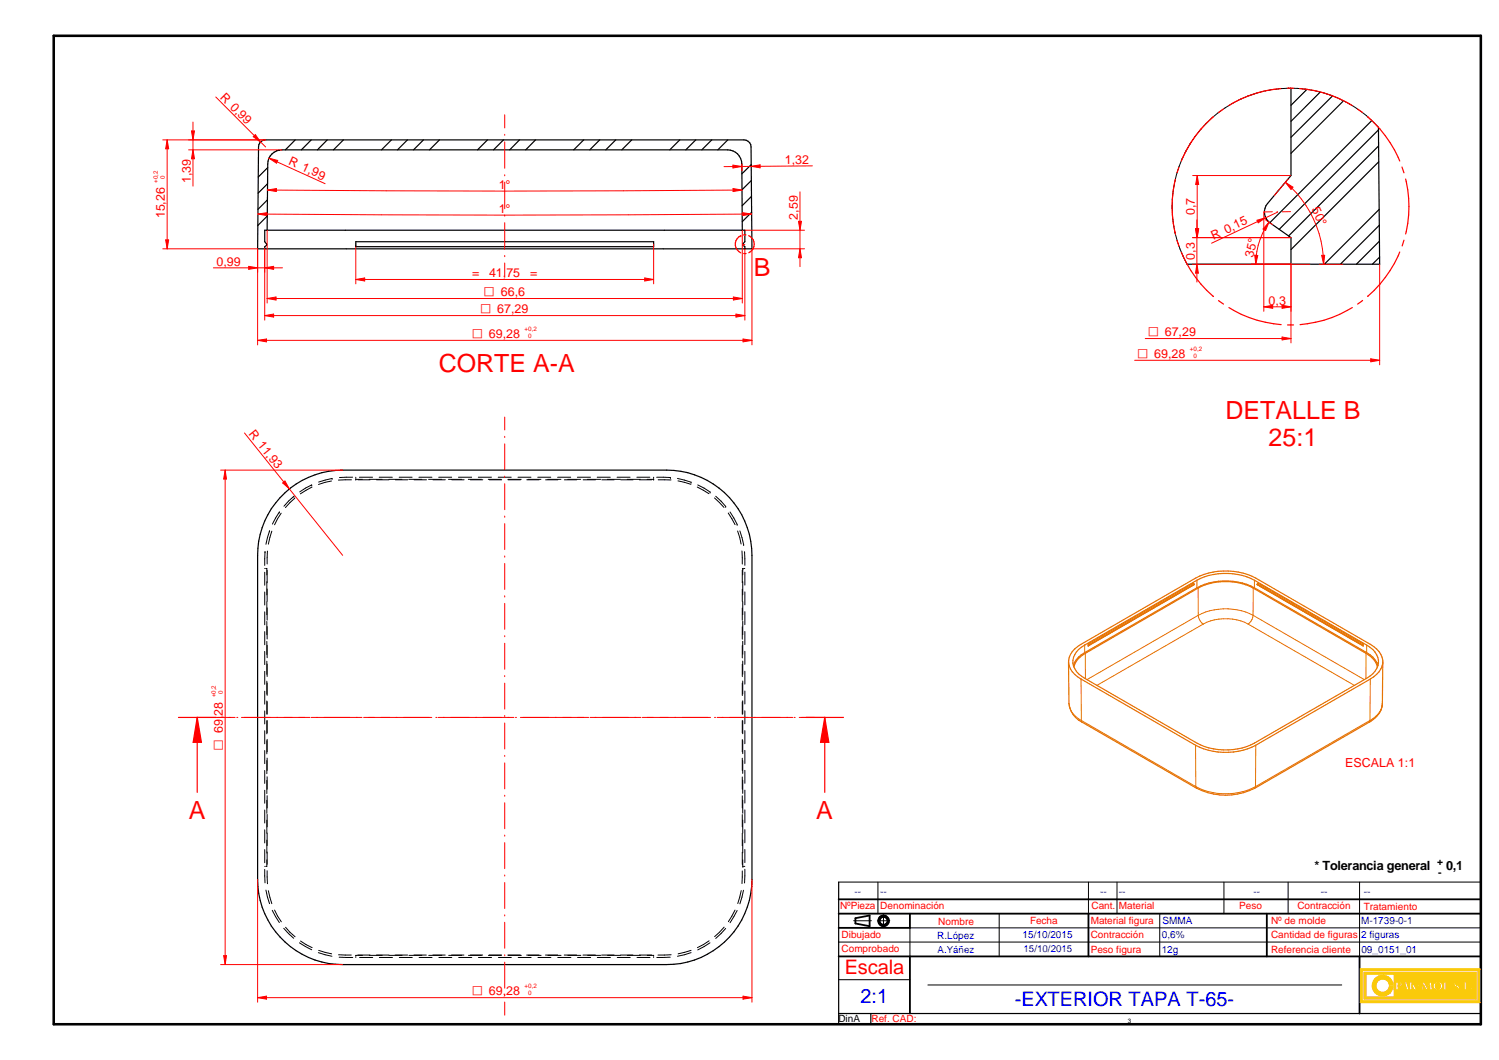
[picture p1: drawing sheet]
<svg xmlns="http://www.w3.org/2000/svg" width="420mm" height="297mm" viewBox="0 0 420 297" stroke-linecap="round" stroke-linejoin="round" font-family="sans-serif">
<path d="M15.1 10h400v277h-400z" fill="none" stroke="#000" stroke-width=".72"/>
<g fill="none" stroke="#000" stroke-width=".51">
<path d="M235.1 252h180M235.1 256h180M239.8 257.3v1.5M243.7 256.5v3M355.1 256v12M235.1 268h180M235.1 260h19.9M381.1 268v16"/>
<circle cx="247.7" cy="258" r="1.51"/>
<circle cx="247.7" cy="258.1" r="1.12"/>
</g>
<path d="M235.1 247.2v39.8h180v-39.8M235.1 284h180M244.1 284v3" fill="none" stroke="#000" stroke-width=".34"/>
<g fill="none" stroke="#000" stroke-width=".28">
<path d="M239.3 258h5M245.9 258h3.5M246.1 247.2v8.8M247.6 256.3v3.5M280.1 256v12M313.1 247.2v8.8M325.1 256v12M343.1 247.2v8.8M361 247.2v8.8M381.1 247.2v20.8M235.1 274.5h19.9M235.1 264h180"/>
<path d="M255 260v8M260.1 276h116"/>
</g>
<g fill="#faca0a">
<path d="M381.3 271.5v9.5h33.5v-9.5zM381.8 272h32.5v8.5h-32.5z" fill-rule="evenodd"/>
<path d="M382.3 272.5v7.5h31.5v-7.5zM409.2 277.1a.3 .3 0 0 1 .6 0 .3 .3 0 0 1-.6 0zM410.4 275.2h.6v2h.9v.2h-1.5zM412.1 277.1a.3 .3 0 0 1 .6 0 .3 .3 0 0 1-.6 0zM382.9 273h7.9v6.4h-7.9zM391.2 275.2h1.3a.67 .67 0 0 1 .5 .8 .67 .67 0 0 1-.8 .5h-.3v.9h-.7zM393.7 275.2h.6l.6 2.2h-.7l-.1-.5h-.7l-.1 .5h-.2zM395.1 275.2h.7v.9l.7-.9h.3l-.5 .6 .8 1.6h-.7l-.6-1v1h-.7zM397.2 276.1h.8v.3h-.8zM398.9 275.2h.3l.8 1.4 .8-1.4h.4l.3 2.2h-.7l-.1-1.4-.7 1.4h-.3l-.7-1.3-.1 1.3h-.5zM402 275.5a1.32 1.32 0 0 1 1.8-.2 1.32 1.32 0 0 1 .3 1.8 1.32 1.32 0 0 1-1.8 .2 1.32 1.32 0 0 1-.3-1.8zM404.7 275.2h.6v2h.9v.2h-1.5zM407.6 275.4a.77 .77 0 0 1 .8-.3 .77 .77 0 0 1 .6 .7h-.3a.4 .4 0 0 0-.3-.5 .4 .4 0 0 0-.5 .4l.4 .2a.79 .79 0 0 1 .7 .8 .79 .79 0 0 1-.8 .8 .79 .79 0 0 1-.8-.9h.3v.4l.5 .2 .4-.3-.2-.2a.95 .95 0 0 1-.8-1.3z" fill-rule="evenodd"/>
</g>
<path d="M391.2 275.2h1.3a.63 .63 0 0 1 .6 .5 .63 .63 0 0 1-.5 .7l-.7 .1v.9h-.7zM393.7 275.2h.6l.6 2.2h-.7l-.1-.5h-.7l-.1 .5h-.2zM395.1 275.2h.7v.9l.7-.9h.3l-.5 .6 .8 1.6h-.7l-.6-1v1h-.7zM398.9 275.2h.3l.8 1.4 .8-1.4h.4l.3 2.2h-.7l-.1-1.4-.7 1.4h-.3l-.7-1.3-.1 1.3h-.5zM402 275.5a1.32 1.32 0 0 1 1.8-.2 1.32 1.32 0 0 1 .3 1.8 1.32 1.32 0 0 1-1.8 .2 1.32 1.32 0 0 1-.3-1.8zM408.2 275.1l-.5 .2-.2 .5" fill="none" stroke="#faca0a" stroke-width=".34"/>
<circle cx="408.3" cy="275.1" r=".17" fill="#faca0a"/>
<path d="M408.3 275.1l.5 .2 .2 .4" fill="none" stroke="#faca0a" stroke-width=".34"/>
<circle cx="409" cy="275.8" r=".17" fill="#faca0a"/>
<path d="M409 275.8h-.3a.4 .4 0 0 0-.3-.5 .4 .4 0 0 0-.5 .4l.4 .2" fill="none" stroke="#faca0a" stroke-width=".34"/>
<circle cx="408.3" cy="275.9" r=".17" fill="#faca0a"/>
<path d="M408.3 275.9a.74 .74 0 0 1 .7 .5 .74 .74 0 0 1-.2 .8" fill="none" stroke="#faca0a" stroke-width=".34"/>
<circle cx="408.8" cy="277.2" r=".17" fill="#faca0a"/>
<path d="M407.7 276.8v-.2h-.3a.82 .82 0 0 0 .5 .8 .82 .82 0 0 0 .9-.2" fill="none" stroke="#faca0a" stroke-width=".34"/>
<circle cx="407.7" cy="276.8" r=".17" fill="#faca0a"/>
<path d="M407.7 276.8l.1 .3 .4 .1" fill="none" stroke="#faca0a" stroke-width=".34"/>
<circle cx="408.2" cy="277.2" r=".17" fill="#faca0a"/>
<path d="M408.6 276.9l-.4 .3" fill="none" stroke="#faca0a" stroke-width=".34"/>
<circle cx="408.6" cy="276.9" r=".17" fill="#faca0a"/>
<path d="M407.5 275.8a1.27 1.27 0 0 0 1 1l.1 .1" fill="none" stroke="#faca0a" stroke-width=".34"/>
<path d="M385.3 274.3a2.93 2.93 0 0 1 3.2-.8 2.93 2.93 0 0 1 2 2.6h-1a1.91 1.91 0 0 0-2.9-1.5 1.91 1.91 0 0 0 0 3.2 1.91 1.91 0 0 0 2.9-1.4h1a2.91 2.91 0 0 1-4 2.5 2.91 2.91 0 0 1-1.2-4.6z" fill-rule="evenodd" fill="#faca0a"/>
<path d="M385.3 274.3a2.93 2.93 0 0 1 3.2-.8 2.93 2.93 0 0 1 2 2.6h-1a1.91 1.91 0 0 0-2.9-1.5 1.91 1.91 0 0 0 0 3.2 1.91 1.91 0 0 0 2.9-1.4h1a2.91 2.91 0 0 1-4 2.5 2.91 2.91 0 0 1-1.2-4.6z" fill="none" stroke="#faca0a" stroke-width=".34"/>
<path d="M391.9 275.4a.45 .45 0 0 1 .5 .4 .45 .45 0 0 1-.5 .5z" fill-rule="evenodd" fill="#faca0a"/>
<path d="M391.9 275.4l.4 .1 .1 .3-.1 .3-.3 .2z" fill="none" stroke="#faca0a" stroke-width=".34"/>
<path d="M393.8 275.7l.3 1h-.6z" fill="#faca0a"/>
<path d="M393.8 275.7l.3 1h-.6z" fill="none" stroke="#faca0a" stroke-width=".34"/>
<path d="M402.7 275.4a.91 .91 0 0 1 1 .9 .91 .91 0 0 1-.8 .9 1.09 1.09 0 0 1-.2-1.8z" fill-rule="evenodd" fill="#faca0a"/>
<g fill="none" stroke="#faca0a" stroke-width=".34">
<path d="M381.3 271.5h33.5v9.5h-33.5zM381.8 272h32.5v8.5h-32.5zM382.3 272.5h31.5v7.5h-31.5zM382.9 273h7.9v6.4h-7.9zM397.2 276.1h.8v.3h-.8zM402.7 275.4a.91 .91 0 0 1 1 .9 .91 .91 0 0 1-.8 .9 1.09 1.09 0 0 1-.2-1.8zM404.7 275.2h.6v2h.9v.2h-1.5zM410.4 275.2h.6v2h.9v.2h-1.5z"/>
<circle cx="409.5" cy="277.1" r=".3"/>
<circle cx="412.5" cy="277.1" r=".3"/>
</g>
<g fill="none" stroke="#000" stroke-width=".28">
<path d="M82.4 139.1h.1M82.4 139.1l-2.8 2.8M82.7 139.6l-2.7 2.6M87.4 135.9h.1M87.4 135.9l-3.4 1.9M87.4 136.5l-3.2 1.9M92.9 134.8l-3.6 1M93.1 134.1h.1M93.1 134.1l-3.8 1M98.5 134.5h-3.6M98.8 133.7l-3.6 .1M99.7 134.3h.1"/>
<path d="M99.7 133.7v.2M99.7 134.1v.2M99.7 134.3h1.8M100.3 134.5h3.4M100.7 133.7h3.7M103.5 134.3h3.6M105.6 134.5h3.4M106.3 133.7h3.7M109 134.3h3.7M110.8 134.5h3.5M111.9 133.7h3.6M114.6 134.3h3.6"/>
<path d="M116.1 134.5h3.4M117.4 133.7h3.7M120.1 134.3h3.7M121.4 134.5h3.4M123 133.7h3.6M125.7 134.3h3.7M126.6 134.5h3.5M128.5 133.7h3.7M131.3 134.3h3.6M131.9 134.5h3.4M134.1 133.7h3.6M136.9 134.3h3.6"/>
<path d="M137.1 134.5h3.5M139.6 133.7h3.7M142.4 134.5h3.5M142.4 134.3h3.7M145.2 133.7h3.6M147.6 134.5h3.5M148 134.3h3.6M150.7 133.7h3.7M152.9 134.5h3.5M153.5 134.3h3.7M156.3 133.7h3.7M158.2 134.5h3.5"/>
<path d="M159.1 134.3h3.7M161.8 133.7h3.7M163.4 134.5h3.5M164.7 134.3h3.6M167.4 133.7h3.7M168.7 134.5h3.5M170.3 134.3h3.6M173 133.7h3.6M174 134.5h3.5M175.8 134.3h3.7M178.5 133.7h3.6M179.2 134.5h3.5"/>
<path d="M181.4 134.3h1.8M183.2 134.3h.1M183.2 133.7v.2M183.2 134.1v.2M184.1 133.7l3.8 .1M184.5 134.5h3.6M187.9 133.8h.1M189.9 134.1l3.8 1M190 134.7l3.7 1M193.7 135.1h.1M195.4 136.5l3.3 1.8M195.6 135.9l3.4 2"/>
<path d="M199 137.9h.1M200.3 139.5l2.6 2.7M200.6 139.1l2.8 2.8M74.2 159.3h.2M74.3 154.6h.1M74.3 154.6l-.1 3.9M74.6 159.3h.2v1.8M74.9 159.8v3.5M75 154.4l-.1 3.6M75.6 148.8h.1M75.6 148.8l-1.1 3.7M76.2 148.8l-1 3.7"/>
<path d="M78.3 143.5h.1M78.3 143.5l-1.9 3.4M78.8 143.8l-1.8 3.3M203.4 141.9h.1M204.1 143.8l1.9 3.2M204.6 143.5l2 3.4M206.6 146.9h.1M206.7 148.8l1 3.6M207.4 148.8l1 3.8M208 154.4l.1 3.7M208.1 159.9v3.4M208.2 159.3v1.8"/>
<path d="M208.2 159.3h.1M208.2 159.3h.2M208.4 152.6h.1M208.6 159.3h.2M208.7 154.6l.1 3.8M74.2 160.4v3.6M74.2 165.9v3.6M74.2 171.4v3.7M74.2 177v3.7M74.8 163v3.7M74.8 168.6v3.7M74.8 174.2v3.6"/>
<path d="M74.8 179.7v3.7M74.9 165.1v3.4M74.9 170.3v3.5M74.9 175.6v3.5M208.1 165.1v3.5M208.1 170.4v3.4M208.1 175.6v3.5M208.2 163v3.7M208.2 168.6v3.6M208.2 174.1v3.7M208.2 179.7v3.6M208.8 160.3v3.7"/>
<path d="M208.8 165.9v3.6M208.8 171.4v3.6M208.8 177v3.6M74.2 182.5v3.7M74.2 188.1v3.7M74.2 193.7v3.6M74.2 199.2v3.7M74.8 185.3v3.7M74.8 190.9v3.6M74.8 196.4v3.7M74.9 180.8v3.5M74.9 186.1v3.5"/>
<path d="M74.9 191.4v3.5M74.9 196.6v3.5M208.1 180.9v3.5M208.1 186.1v3.5M208.1 191.4v3.5M208.1 196.7v3.5M208.2 185.3v3.6M208.2 190.8v3.7M208.2 196.4v3.7M208.8 182.5v3.7M208.8 188.1v3.6M208.8 193.6v3.7"/>
<path d="M208.8 199.2v3.6M74.2 204.8v3.6M74.2 210.3v3.7M74.2 215.9v3.6M74.8 202v3.7M74.8 207.6v3.6M74.8 213.1v3.7M74.8 218.7v3.7M74.9 201.9v3.5M74.9 207.2v3.5M74.9 212.4v3.5M74.9 217.7v3.4"/>
<path d="M208.1 201.9v3.5M208.1 207.2v3.5M208.1 212.5v3.4M208.1 217.7v3.5M208.2 202v3.6M208.2 207.5v3.7M208.2 213.1v3.6M208.2 218.7v3.6M208.8 204.7v3.7M208.8 210.3v3.7M208.8 215.9v3.6M74.2 221.4v3.7"/>
<path d="M74.2 227v3.6M74.2 232.5v3.7M74.2 238.1v3.7M74.8 224.3v3.6M74.8 229.8v3.7M74.8 235.4v3.7M74.9 223v3.4M74.9 228.2v3.5M74.9 233.5v3.4M74.9 238.8v3.4M208.1 223v3.4M208.1 228.3v3.4"/>
<path d="M208.1 233.5v3.5M208.1 238.8v3.4M208.2 224.2v3.7M208.2 229.8v3.7M208.2 235.4v3.6M208.8 221.4v3.6M208.8 226.9v3.7M208.8 232.5v3.7M208.8 238v3.7M74.2 243.6l.1 3.8M74.2 242.8h.2M74.5 249.4l1.1 3.8"/>
<path d="M74.8 241v1.8h-.2M74.9 244l.1 3.6M75.2 249.6l1 3.6M76.3 255.1l2 3.4M77 255l1.9 3.3M80 259.8l2.7 2.7M203 259.8l-2.7 2.7M206 255l-1.8 3.3M206.6 255.1l-2 3.5M207.8 249.6l-1 3.6M208.1 244.1l-.1 3.5M208.2 240.9v1.9"/>
<path d="M208.2 242.8h.1M208.2 242.8h.2M208.4 249.5l-1 3.8M208.6 242.8h.2M208.8 243.6l-.1 3.8M235.1 247.2h180M305.1 247.2v8.8M79.5 260.1l2.8 2.8M83.9 264.2l3.5 1.9M84.2 263.7l3.3 1.9M89.2 267l3.8 1M89.3 266.3l3.7 1"/>
<path d="M94.9 267.5l3.6 .1M95.1 268.2l3.8 .1M99.7 268.1v.2M100.3 267.6h3.4M100.8 268.3h3.7M101.6 267.7h-1.9v.2M103.5 267.7h3.6M105.5 267.6h3.5M106.3 268.3h3.7M109 267.7h3.7M110.8 267.6h3.4M111.9 268.3h3.7"/>
<path d="M114.6 267.7h3.7M116 267.6h3.5M117.5 268.3h3.6M120.2 267.7h3.7M121.3 267.6h3.5M123 268.3h3.7M125.8 267.7h3.6M126.6 267.6h3.4M128.6 268.3h3.6M131.3 267.7h3.7M131.8 267.6h3.5M134.1 268.3h3.7"/>
<path d="M136.9 267.7h3.6M137.1 267.6h3.5M139.7 268.3h3.6M142.4 267.6h3.4M142.4 267.7h3.7M145.2 268.3h3.7M147.6 267.6h3.5M148 267.7h3.7M150.8 268.3h3.6M152.9 267.6h3.4M153.6 267.7h3.7M156.3 268.3h3.7"/>
<path d="M158.1 267.6h3.5M159.2 267.7h3.6M161.9 268.3h3.7M163.4 267.6h3.5M164.7 267.7h3.7M167.4 268.3h3.7M168.6 267.6h3.5M170.3 267.7h3.6M173 268.3h3.6M173.9 267.6h3.5M175.8 267.7h3.7M178.6 268.3h3.6"/>
<path d="M179.2 267.6h3.5M181.4 267.7h1.8v.2M183.2 268.1v.2M187.9 268.2l-3.8 .1M188.1 267.5l-3.7 .1M193.7 267l-3.8 1M193.7 266.3l-3.6 1M198.7 263.7l-3.2 1.9M199 264.2l-3.4 2M203.4 260.2l-2.8 2.8M255 260h160.1"/>
</g>
<path d="M239.8 258.8l3.9 .7M243.7 256.5l-3.9 .8M255 256v4M305.1 256v12M255 268v16" fill="none" stroke="#000" stroke-width=".51"/>
<path d="M78.5 139.4a24 24 0 0 1 17.5-7.7h90.9a23.9 23.9 0 0 1 23.9 23.9v90.9a23.9 23.9 0 0 1-23.9 23.8h-90.9a23.9 23.9 0 0 1-23.8-23.8v-90.9a23.6 23.6 0 0 1 6.3-16.2z" fill="none" stroke="#000" stroke-width=".34"/>
<g fill="none" stroke="#f00" stroke-width=".28">
<path d="M141.5 116.9v3.6M141.5 122.3v.3M141.5 124.4v7.3M141.5 133.4v.4M141.5 135.6v7.2M141.5 144.6v.3M141.5 146.7v7.3M141.5 155.8v.3M141.5 157.9v7.3M141.5 167v.3M141.5 169.1v7.3M141.5 178.1v.3"/>
<path d="M141.5 180.3v7.2M141.5 189.3v.3M141.5 191.4v7.3M55.3 201h10.6M66.4 201h.3M67.7 201h19.2M87.2 201h14.3M101.9 201h19.1M122.2 201h.3M122.8 201h21.2M141.5 200.5v.3M141.5 202.6v7.3"/>
<path d="M141.5 211.7v.3M141.5 213.8v7.3M144.5 201h.3M145.9 201h19.1M165.4 201h14.3M180 201h19.2M200.3 201h.3M201 201h21.2M222.6 201h.3M224 201h7.2M141.5 222.8v.3M141.5 225v7.2"/>
<path d="M141.5 234v.3M141.5 236.1v7.3M141.5 245.2v.3M141.5 247.3v7.3M141.5 256.4v.3M141.5 258.4v7.3M141.5 267.5v.3M141.5 269.6v7.3M141.5 278.7v.3M141.5 280.8v3.7"/>
</g>
<path d="M60.5 201h-5.2v21M225.9 201h5.3" fill="none" stroke="#f00" stroke-width=".34"/>
<path d="M55.3 201l1.2 7h-2.4z" fill="#f00"/>
<path d="M55.3 201l1.2 7h-2.4zM231.2 201v21" fill="none" stroke="#f00" stroke-width=".34"/>
<path d="M231.2 201l1.1 7h-2.3z" fill="#f00"/>
<path d="M50 201h5.3M231.2 201l1.1 7h-2.3zM231.2 201h5.2" fill="none" stroke="#f00" stroke-width=".34"/>
<g fill="none" stroke="#000" stroke-width=".34">
<path d="M73.3 39.6l1.2-.4h134a2.03 2.03 0 0 1 2 2l.3 28.5h-138.6l.3-28.5v-.6zM82.8 39.2l-2.8 2.8M87.2 39.2l-2.7 2.8M91.7 39.2l-2.7 2.8M96.3 39.2l-2.8 2.8M109.7 39.2l-2.8 2.8M114.2 39.2l-2.8 2.8M118.7 39.2l-2.8 2.8M123.2 39.2l-2.8 2.8M136.6 39.2l-2.8 2.8M141.1 39.2l-2.8 2.8M145.6 39.2l-2.7 2.8"/>
<path d="M150.1 39.2l-2.7 2.8M163.6 39.2l-2.8 2.8M168.1 39.2l-2.8 2.8M172.6 39.2l-2.8 2.8M177.1 39.2l-2.8 2.8M190.5 39.2l-2.8 2.8M195 39.2l-2.8 2.8M199.5 39.2l-2.8 2.8M204 39.2l-2.8 2.8M75 56l-2.7 2.7M75 51.5l-2.7 2.6M75 46.9l-2.6 2.7"/>
<path d="M210.6 46.1l-2.7 2.6M210.6 50.6l-2.6 2.6M210.6 55l-2.6 2.7M210.7 59.5l-2.6 2.6M74.2 69.7v-.6l.6-.5-.6-.9v-3.2h134.6v3.2l-.6 .9 .6 .5v.6M74.9 64.5l.1-18.6a4 4 0 0 1 4-3.9h125a4 4 0 0 1 3.9 3.9l.2 18.6M74.9 60.5l-2.6 2.7M99.7 67.7h83.5v1.4h-83.5z"/>
</g>
<g fill="none" stroke="#f00" stroke-width=".28">
<path d="M141.5 32.2v3.7M141.5 37.6v.3M141.5 39.8v7.4M141.5 49v.3M141.5 51.1v7.4M46.4 67.2h.9l-.4 2.5zM141.5 60.3v.3M141.5 62.4v7.4M141.5 71.6v.3M141.5 73.7v3.7M208.1 68.5h.3M208.5 68.5h.1"/>
<path d="M208.6 68.5h.2"/>
</g>
<path d="M46.4 67.2h.9l-.4 2.5z" fill="#f00"/>
<path d="M46.9 39.2l.4 2.5h-.9z" fill="none" stroke="#f00" stroke-width=".28"/>
<path d="M46.9 39.2l.4 2.5h-.9z" fill="#f00"/>
<path d="M45.6 39.2h28.9M46.9 39.2v30.5M75.4 44.3l2.4 .7-.3 .7zM45.6 69.7h26.6" fill="none" stroke="#f00" stroke-width=".28"/>
<path d="M75.4 44.3l2.4 .7-.3 .7z" fill="#f00"/>
<path d="M75.4 44.3l15.7 7.2M99.7 78.3l2.5-.4v.8z" fill="none" stroke="#f00" stroke-width=".28"/>
<path d="M99.7 78.3l2.5-.4v.8z" fill="#f00"/>
<path d="M180.7 77.9l2.5 .4-2.5 .4z" fill="none" stroke="#f00" stroke-width=".28"/>
<path d="M180.7 77.9l2.5 .4-2.5 .4z" fill="#f00"/>
<path d="M99.7 69.1v10.4M99.7 78.3h83.5M183.2 68.4v11.1" fill="none" stroke="#f00" stroke-width=".28"/>
<path d="M207.6 66a2.66 2.66 0 0 0-1.5 2.5 2.66 2.66 0 0 0 1.5 2.4M208.4 71h.7M211.4 68.4a2.46 2.46 0 0 1-1.5 2.4" fill="none" stroke="#f00" stroke-width=".34"/>
<circle cx="207.6" cy="66" r=".17" fill="#f00"/>
<g fill="none" stroke="#f00" stroke-width=".34">
<path d="M340.1 32.7a33 33 0 0 0-9 12.5M342.9 30.6l-1.4 1M359.1 24.8a32.6 32.6 0 0 0-14.7 4.8M360.8 24.7h1.7M364.4 24.8a32.2 32.2 0 0 1 14.6 4.8M380.5 30.6l1.4 .9M383.3 32.7a33.3 33.3 0 0 1 9 12.4M329.5 50.2a32.3 32.3 0 0 0 0 15.4M330.4 46.9l-.5 1.6M393 46.8l.5 1.6M394 50.2a32.3 32.3 0 0 1 0 15.4M208.4 65.8h.7"/>
<path d="M209.8 66a2.61 2.61 0 0 1 1.6 2.4M329.9 67.4l.5 1.6M331.1 70.7a32.6 32.6 0 0 0 9 12.4M392.3 70.6a32.9 32.9 0 0 1-9 12.5M393.5 67.3l-.5 1.6M341.5 84.2l1.4 1M344.5 86.2a32.5 32.5 0 0 0 14.6 4.8M360.9 91.1h1.7M379 86.2a33 33 0 0 1-14.6 4.8M381.9 84.2l-1.4 1"/>
</g>
<g fill="none" stroke="#000" stroke-width=".34">
<path d="M361.9 24.7v24.5l-6.6 7.8a3.7 3.7 0 0 0 .7 5.5l5.9 4.1v7.4M366.3 25l-4.4 4.5M370.1 25.8l-8.2 8.2M373.5 26.9l-11.6 11.6M376.6 28.2l-14.7 14.8M384.5 33.8l-28.6 28.6M386.4 36.4l-27.8 27.9M386.4 35.7l.3 38.3h-54M386.4 40.9l-25.2 25.2M386.4 45.3l-24.5 24.6M386.6 58.7l-15.4 15.3M386.6 63.1l-10.9 10.9"/>
<path d="M386.7 67.6l-6.5 6.4M386.7 72.1l-2 1.9"/>
</g>
<path d="M356.6 59.4h-2.4M357.9 59.4h.2M361.7 59.3l-2.3 .1M335.5 74l.4 2.5h-.8z" fill="none" stroke="#f00" stroke-width=".28"/>
<path d="M386.4 35.7a33.2 33.2 0 0 0-44-4.8 33.2 33.2 0 0 0-9.7 43.1" fill="none" stroke="#000" stroke-width=".28"/>
<path d="M335.5 74l.4 2.5h-.8z" fill="#f00"/>
<path d="M335.1 64.1h.8l-.4 2.5z" fill="none" stroke="#f00" stroke-width=".28"/>
<path d="M335.1 64.1h.8l-.4 2.5z" fill="#f00"/>
<path d="M334.3 74h27.6M334.3 66.6h27.6M335.1 64.1h.9l-.4 2.5zM335.5 61.6v17.4" fill="none" stroke="#f00" stroke-width=".28"/>
<path d="M335.1 64.1h.9l-.4 2.5z" fill="#f00"/>
<path d="M335.6 49.2l.4 2.5h-.9z" fill="none" stroke="#f00" stroke-width=".28"/>
<path d="M335.6 49.2l.4 2.5h-.9z" fill="#f00"/>
<path d="M334.3 49.2h27.6M335.6 49.2v17.4M334.3 66.6h27.6M352.3 61.7l2.4-.7-2 1.4z" fill="none" stroke="#f00" stroke-width=".28"/>
<path d="M352.3 61.7l2.4-.7-2 1.4z" fill="#f00"/>
<path d="M358.1 59.4l-18.5 8.8M355.7 62.3l-1 2.3-.7-.4z" fill="none" stroke="#f00" stroke-width=".28"/>
<path d="M355.7 62.3l-1 2.3-.7-.4z" fill="#f00"/>
<path d="M351.7 71.5l.8 .1-.5 2.4z" fill="none" stroke="#f00" stroke-width=".28"/>
<path d="M351.7 71.5l.8 .1-.5 2.4z" fill="#f00"/>
<path d="M350.7 74h16.5M354.7 61.6l1.9 1.3M355.7 62.3a20.5 20.5 0 0 0-3.7 11.7M370.4 71.5h.9l-.3 2.5z" fill="none" stroke="#f00" stroke-width=".28"/>
<path d="M370.4 71.5h.9l-.3 2.5z" fill="#f00"/>
<path d="M360.3 51.1l2.1 1.4-.5 .6z" fill="none" stroke="#f00" stroke-width=".28"/>
<path d="M360.3 51.1l2.1 1.4-.5 .6z" fill="#f00"/>
<path d="M360.3 51.1a30.2 30.2 0 0 1 10.7 22.9M361.1 50.1l-3.9 4.6M369.7 74h6.7M79.2 135.3l.7-.5 1.2 2.2z" fill="none" stroke="#f00" stroke-width=".28"/>
<path d="M79.2 135.3l.7-.5 1.2 2.2z" fill="#f00"/>
<path d="M72.2 95.4l2.5-.4v.8zM68.5 121.3l27.5 34.3" fill="none" stroke="#f00" stroke-width=".28"/>
<path d="M72.2 95.4l2.5-.4v.8z" fill="#f00"/>
<path d="M208.3 95l2.5 .4-2.5 .4z" fill="none" stroke="#f00" stroke-width=".28"/>
<path d="M208.3 95l2.5 .4-2.5 .4z" fill="#f00"/>
<path d="M54.1 42l.4 2.5h-.8zM72.2 69.7v26.9M210.8 69.7v26.9M72.2 95.4h138.6" fill="none" stroke="#f00" stroke-width=".28"/>
<path d="M54.1 42l.4 2.5h-.8z" fill="#f00"/>
<path d="M53.7 36.7h.8l-.4 2.5z" fill="none" stroke="#f00" stroke-width=".28"/>
<path d="M53.7 36.7h.8l-.4 2.5z" fill="#f00"/>
<path d="M52.9 39.2h21.6M54.1 34.2v18M52.9 42h26.1M74.2 88.4l2.5-.4v.9z" fill="none" stroke="#f00" stroke-width=".28"/>
<path d="M74.2 88.4l2.5-.4v.9z" fill="#f00"/>
<path d="M206.3 88l2.5 .4-2.5 .5z" fill="none" stroke="#f00" stroke-width=".28"/>
<path d="M206.3 88l2.5 .4-2.5 .5z" fill="#f00"/>
<path d="M74.2 69.7v20M208.8 69.7v20M74.2 88.4h134.6M384.2 100.5l2.5 .5-2.5 .4z" fill="none" stroke="#f00" stroke-width=".28"/>
<path d="M384.2 100.5l2.5 .5-2.5 .4z" fill="#f00"/>
<path d="M386.7 74v28.2M359.4 85.6l2.5 .4-2.5 .4zM318 101h68.7" fill="none" stroke="#f00" stroke-width=".28"/>
<path d="M359.4 85.6l2.5 .4-2.5 .4z" fill="#f00"/>
<path d="M354.2 86l2.5-.4v.8z" fill="none" stroke="#f00" stroke-width=".28"/>
<path d="M354.2 86l2.5-.4v.8z" fill="#f00"/>
<path d="M71.6 37.7l1.4 2.1-2-1.5zM354.2 59.4v27.8M361.9 74v13.2M354.2 86h7.7" fill="none" stroke="#f00" stroke-width=".28"/>
<path d="M299.5 185.5l.1 11.6a6.5 6.5 0 0 0 3.7 5.3l32.1 18.5a18 18 0 0 0 16.3 0l32.7-18.9a8 8 0 0 0 2.6-2.9l.5-1.7 .1-11.9M300.9 186.5a6.3 6.3 0 0 1 3.1-3.6l31.5-18.2a17.9 17.9 0 0 1 16.1 0l31.5 18.2a6.4 6.4 0 0 1 3.1 3.6M301 187a5.7 5.7 0 0 1 3.2-3.9l31.6-18.3a17.2 17.2 0 0 1 15.5 0l31.6 18.3a5.7 5.7 0 0 1 3.2 3.9M301.2 181.9l1.8-1.3 32.1-18.6a18.8 18.8 0 0 1 16.9 0l32.1 18.6a5.4 5.4 0 0 1 3.3 6 6.4 6.4 0 0 1-3.3 3.7l-32.1 18.5a18.8 18.8 0 0 1-16.9 0l-32.1-18.5a5.2 5.2 0 0 1-3-6.9zM302.3 182l1.7-1.2 31.5-18.2a17.9 17.9 0 0 1 16.1 0l31.5 18.2a5 5 0 0 1 2.8 6.6 6.5 6.5 0 0 1-2.8 2.7l-31.5 18.1a17.9 17.9 0 0 1-16.1 0l-31.5-18.1a5 5 0 0 1-2.8-6.6zM305 180.5v.5M305 180.5l.2 .3-.2 .2M305 180.5l29.5-17.1 .2 .2-.2 .4-29.5 17M382.1 180.5l-29.5-17.1-.2 .2 .2 .4 29.5 17M382.1 180.5v.5M382.1 180.5l-.2 .3 .2 .2" fill="none" stroke="#e57200" stroke-width=".34"/>
<g fill="none" stroke="#e57200" stroke-width=".28">
<path d="M334.7 163.6l-29.5 17.1M334.7 163.8l-29.5 17.1M335.5 162.6v2.1M335.8 164.8l.1 7.6M335.9 172.4a17 17 0 0 1 15.3 0M335.9 172.4l-31.2 18.1M335.9 172.4l.3 1.2 1.1 1.3M337.3 174.9l-29.8 17.2M337.3 174.9a14 14 0 0 1 12.5 0M349.8 174.9l29.8 17.2M351.2 172.4l31.2 18.1M351.2 172.4l-.3 1.2-1.1 1.3"/>
<path d="M351.3 164.8l-.1 7.6M351.6 162.6v2.1M352.4 163.8l29.5 17.1M352.4 163.6l29.5 17.1M299.6 197.1a5.7 5.7 0 0 0 3.5 4.8M303 190.3l.1 11.6M304 180.8v2.1M304.2 183.1v7.1M382.9 183.1v7.1M383.1 180.8v2.1M384.1 190.3l-.1 11.6M387.5 197.1a5.7 5.7 0 0 1-3.5 4.8"/>
<path d="M303.1 201.9l32.1 18.5M303.1 201.9l.2 .5M335.1 208.8l.1 11.6M352 208.8l-.1 11.6M384 201.9l-32.1 18.5M384 201.9l-.2 .5M335.2 220.4a18.5 18.5 0 0 0 16.7 0M335.2 220.4l.2 .5M351.9 220.4l-.2 .5"/>
</g>
<path d="M71.6 37.7l1.4 2.1-2-1.5z" fill="#f00"/>
<path d="M60.5 27.2l14 14M75 53.3l2.5-.5v.9z" fill="none" stroke="#f00" stroke-width=".28"/>
<path d="M75 53.3l2.5-.5v.9z" fill="#f00"/>
<path d="M205.5 52.8l2.5 .5-2.5 .4z" fill="none" stroke="#f00" stroke-width=".28"/>
<path d="M205.5 52.8l2.5 .5-2.5 .4z" fill="#f00"/>
<path d="M75 53.3l66.5 .3 66.5-.3M359.4 94.4l2.5 .5-2.5 .3z" fill="none" stroke="#f00" stroke-width=".28"/>
<path d="M359.4 94.4l2.5 .5-2.5 .3z" fill="#f00"/>
<path d="M74.2 75.1l2.5-.5v.9zM361.9 74v22.1M321 94.9h40.9" fill="none" stroke="#f00" stroke-width=".28"/>
<path d="M74.2 75.1l2.5-.5v.9z" fill="#f00"/>
<path d="M69.7 74.6l2.5 .5-2.5 .4z" fill="none" stroke="#f00" stroke-width=".28"/>
<path d="M69.7 74.6l2.5 .5-2.5 .4z" fill="#f00"/>
<path d="M59.8 75.1h19.4M72.2 69.7v6.6M74.2 69.7v6.6M224.2 69.7l.5 2.5h-.9z" fill="none" stroke="#f00" stroke-width=".28"/>
<path d="M224.2 69.7l.5 2.5h-.9z" fill="#f00"/>
<path d="M223.8 62h.9l-.5 2.5z" fill="none" stroke="#f00" stroke-width=".28"/>
<path d="M223.8 62h.9l-.5 2.5z" fill="#f00"/>
<path d="M72.3 60l2.5-.4v.8zM224.2 53.8v20.9M208.8 64.5h16.7M210.8 69.7h14.7" fill="none" stroke="#f00" stroke-width=".28"/>
<path d="M72.3 60l2.5-.4v.8z" fill="#f00"/>
<path d="M208.2 59.6l2.5 .4-2.5 .4z" fill="none" stroke="#f00" stroke-width=".28"/>
<path d="M208.2 59.6l2.5 .4-2.5 .4z" fill="#f00"/>
<path d="M72.3 60l69.2 .3 69.2-.3M72.2 279.6l2.5-.5v.9z" fill="none" stroke="#f00" stroke-width=".28"/>
<path d="M72.2 279.6l2.5-.5v.9z" fill="#f00"/>
<path d="M208.3 279.1l2.5 .5-2.5 .4z" fill="none" stroke="#f00" stroke-width=".28"/>
<path d="M208.3 279.1l2.5 .5-2.5 .4z" fill="#f00"/>
<path d="M72.2 246.5v34.3M210.8 246.5v34.3M62.7 267.8h.8l-.4 2.5zM72.2 279.6h138.6" fill="none" stroke="#f00" stroke-width=".28"/>
<path d="M62.7 267.8h.8l-.4 2.5z" fill="#f00"/>
<path d="M63.1 131.7l.4 2.5h-.8z" fill="none" stroke="#f00" stroke-width=".28"/>
<path d="M63.1 131.7l.4 2.5h-.8z" fill="#f00"/>
<path d="M205.4 46.3l2.5 .4-2.5 .4zM61.8 131.7h34.2M63.1 131.7v138.6M61.8 270.3h34.2" fill="none" stroke="#f00" stroke-width=".28"/>
<path d="M205.4 46.3l2.5 .4-2.5 .4z" fill="#f00"/>
<path d="M210.6 46.6l2.5-.4v.8z" fill="none" stroke="#f00" stroke-width=".28"/>
<path d="M210.6 46.6l2.5-.4v.8z" fill="#f00"/>
<path d="M207.9 45.9v2M227.7 46.5l-24.8 .2M74.9 83.7l2.5-.5v.9z" fill="none" stroke="#f00" stroke-width=".28"/>
<path d="M74.9 83.7l2.5-.5v.9z" fill="#f00"/>
<path d="M205.6 83.2l2.5 .5-2.5 .4z" fill="none" stroke="#f00" stroke-width=".28"/>
<path d="M205.6 83.2l2.5 .5-2.5 .4z" fill="#f00"/>
<path d="M74.9 64.5v20.4M208.1 64.5v20.4M74.9 83.7h133.2" fill="none" stroke="#f00" stroke-width=".28"/>
<g font-size="7" fill="#f00">
<text x="211.3" y="77.3">B</text>
<text x="123" y="104.2">CORTE A-A</text>
<text x="343.5" y="117.3">DETALLE B</text>
<text x="355.6" y="124.8">25:1</text>
<text x="52.9" y="229.5">A</text>
<text x="228.8" y="229.5">A</text>
</g>
<text font-size="5.6" fill="#f00" x="236.8" y="273.1">Escala</text>
<g font-size="5.6" fill="#00f">
<text x="241.2" y="281.2">2:1</text>
<text x="284.5" y="282">-EXTERIOR TAPA T-65-</text>
</g>
<g font-size="3.9" fill="#f00">
<text x="135.8" y="83">q 66,6</text>
<text x="134.8" y="87.8">q 67,29</text>
<text x="132.4" y="94.8">q 69,28</text>
<text x="321.9" y="94.2">q 67,29</text>
<text x="318.9" y="100.4">q 69,28</text>
<text x="62.5" y="210.1" transform="rotate(-90 62.5 210.1)">q 69,28</text>
<text x="132.4" y="278.9">q 69,28</text>
</g>
<g font-size="3.6">
<text x="368.4" y="243.9">* Tolerancia general</text>
<text x="405.3" y="243.9">0,1</text>
</g>
<g font-size="3.5" fill="#f00">
<text x="61.5" y="27.3" transform="rotate(45 61.5 27.3)">R 0,99</text>
<text x="80.7" y="46.1" transform="rotate(24 80.7 46.1)">R 1,99</text>
<text x="220" y="45.9">1,32</text>
<text x="53.5" y="51.3" transform="rotate(-90 53.5 51.3)">1,39</text>
<text x="139.8" y="52.9">1°</text>
<text x="139.8" y="59.6">1°</text>
<text x="367.6" y="58.7" transform="rotate(65 367.6 58.7)">50°</text>
<text x="46.2" y="61.2" transform="rotate(-90 46.2 61.2)">15,26</text>
<text x="223.6" y="61.5" transform="rotate(-90 223.6 61.5)">2,59</text>
<text x="334.9" y="60.3" transform="rotate(-90 334.9 60.3)">0,7</text>
<text x="340.1" y="67.2" transform="rotate(-25 340.1 67.2)">R 0,15</text>
<text x="60.7" y="74.4">0,99</text>
<text x="132.3" y="77.7">=</text>
<text x="137.1" y="77.7">41,75</text>
<text x="148.6" y="77.7">=</text>
<text x="334.9" y="72.8" transform="rotate(-90 334.9 72.8)">0,3</text>
<text x="351.3" y="72.2" transform="rotate(-78 351.3 72.2)">35°</text>
<text x="355.6" y="85.3">0,3</text>
<text x="69.5" y="121.6" transform="rotate(51 69.5 121.6)">R 11,93</text>
<text x="377.1" y="215.1">ESCALA 1:1</text>
</g>
<g font-size="2.9">
<text x="402.8" y="242.3">+</text>
<text x="403.1" y="245.4">-</text>
</g>
<g font-size="2.8" fill="#00f">
<text x="239.5" y="250.7">--</text>
<text x="246.7" y="250.7">--</text>
<text x="308.3" y="250.7">--</text>
<text x="313.6" y="250.7">--</text>
<text x="351.4" y="250.7">--</text>
<text x="370.2" y="250.7">--</text>
<text x="382.3" y="250.9">--</text>
<text x="262.7" y="263">R.López</text>
<text x="286.6" y="262.9">15/10/2015</text>
<text x="325.7" y="262.9">0,6%</text>
<text x="325.8" y="259">SMMA</text>
<text x="381.5" y="259">M-1739-0-1</text>
<text x="381.5" y="262.9">2 figuras</text>
<text x="325.6" y="267">12g</text>
<text x="381.6" y="267.1">09_0151_01</text>
</g>
<g font-size="2.8" fill="#f00">
<text x="235.4" y="254.8">NºPieza</text>
<text x="246.7" y="254.8">Denominación</text>
<text x="305.9" y="254.8">Cant.</text>
<text x="313.6" y="254.8">Material</text>
<text x="347.3" y="254.8">Peso</text>
<text x="363.6" y="254.8">Contracción</text>
<text x="382.3" y="255">Tratamiento</text>
<text x="235.9" y="262.9">Dibujado</text>
<text x="263" y="259.1">Nombre</text>
<text x="288.7" y="258.8">Fecha</text>
<text x="305.7" y="258.9">Material figura</text>
<text x="305.7" y="262.8">Contracción</text>
<text x="356.3" y="259">Nº de molde</text>
<text x="356.3" y="262.9">Cantidad de figuras</text>
<text x="235.9" y="266.9">Comprobado</text>
<text x="305.7" y="267">Peso figura</text>
<text x="356.3" y="267">Referencia cliente</text>
<text x="244.3" y="286.4">Ref. CAD:</text>
</g>
<text font-size="2.8" x="235" y="286.5">DinA</text>
<g font-size="2.7" fill="#00f">
<text x="262.8" y="267">A.Yáñez</text>
<text x="286.9" y="266.9">15/10/2015</text>
</g>
<g font-size="1.7" fill="#f00">
<text x="44.2" y="51.2" transform="rotate(-90 44.2 51.2)">+0,2</text>
<text x="46.2" y="50.2" transform="rotate(-90 46.2 50.2)">0</text>
<text x="147.1" y="92.8">+0,2</text>
<text x="148.1" y="94.8">0</text>
<text x="333.5" y="98.3">+0,2</text>
<text x="334.5" y="100.4">0</text>
<text x="60.5" y="195.4" transform="rotate(-90 60.5 195.4)">+0,2</text>
<text x="62.5" y="194.4" transform="rotate(-90 62.5 194.4)">0</text>
<text x="147.1" y="276.9">+0,2</text>
<text x="148.1" y="278.9">0</text>
</g>
<text font-size="1.7" x="316.1" y="286.8">3</text>
</svg>
